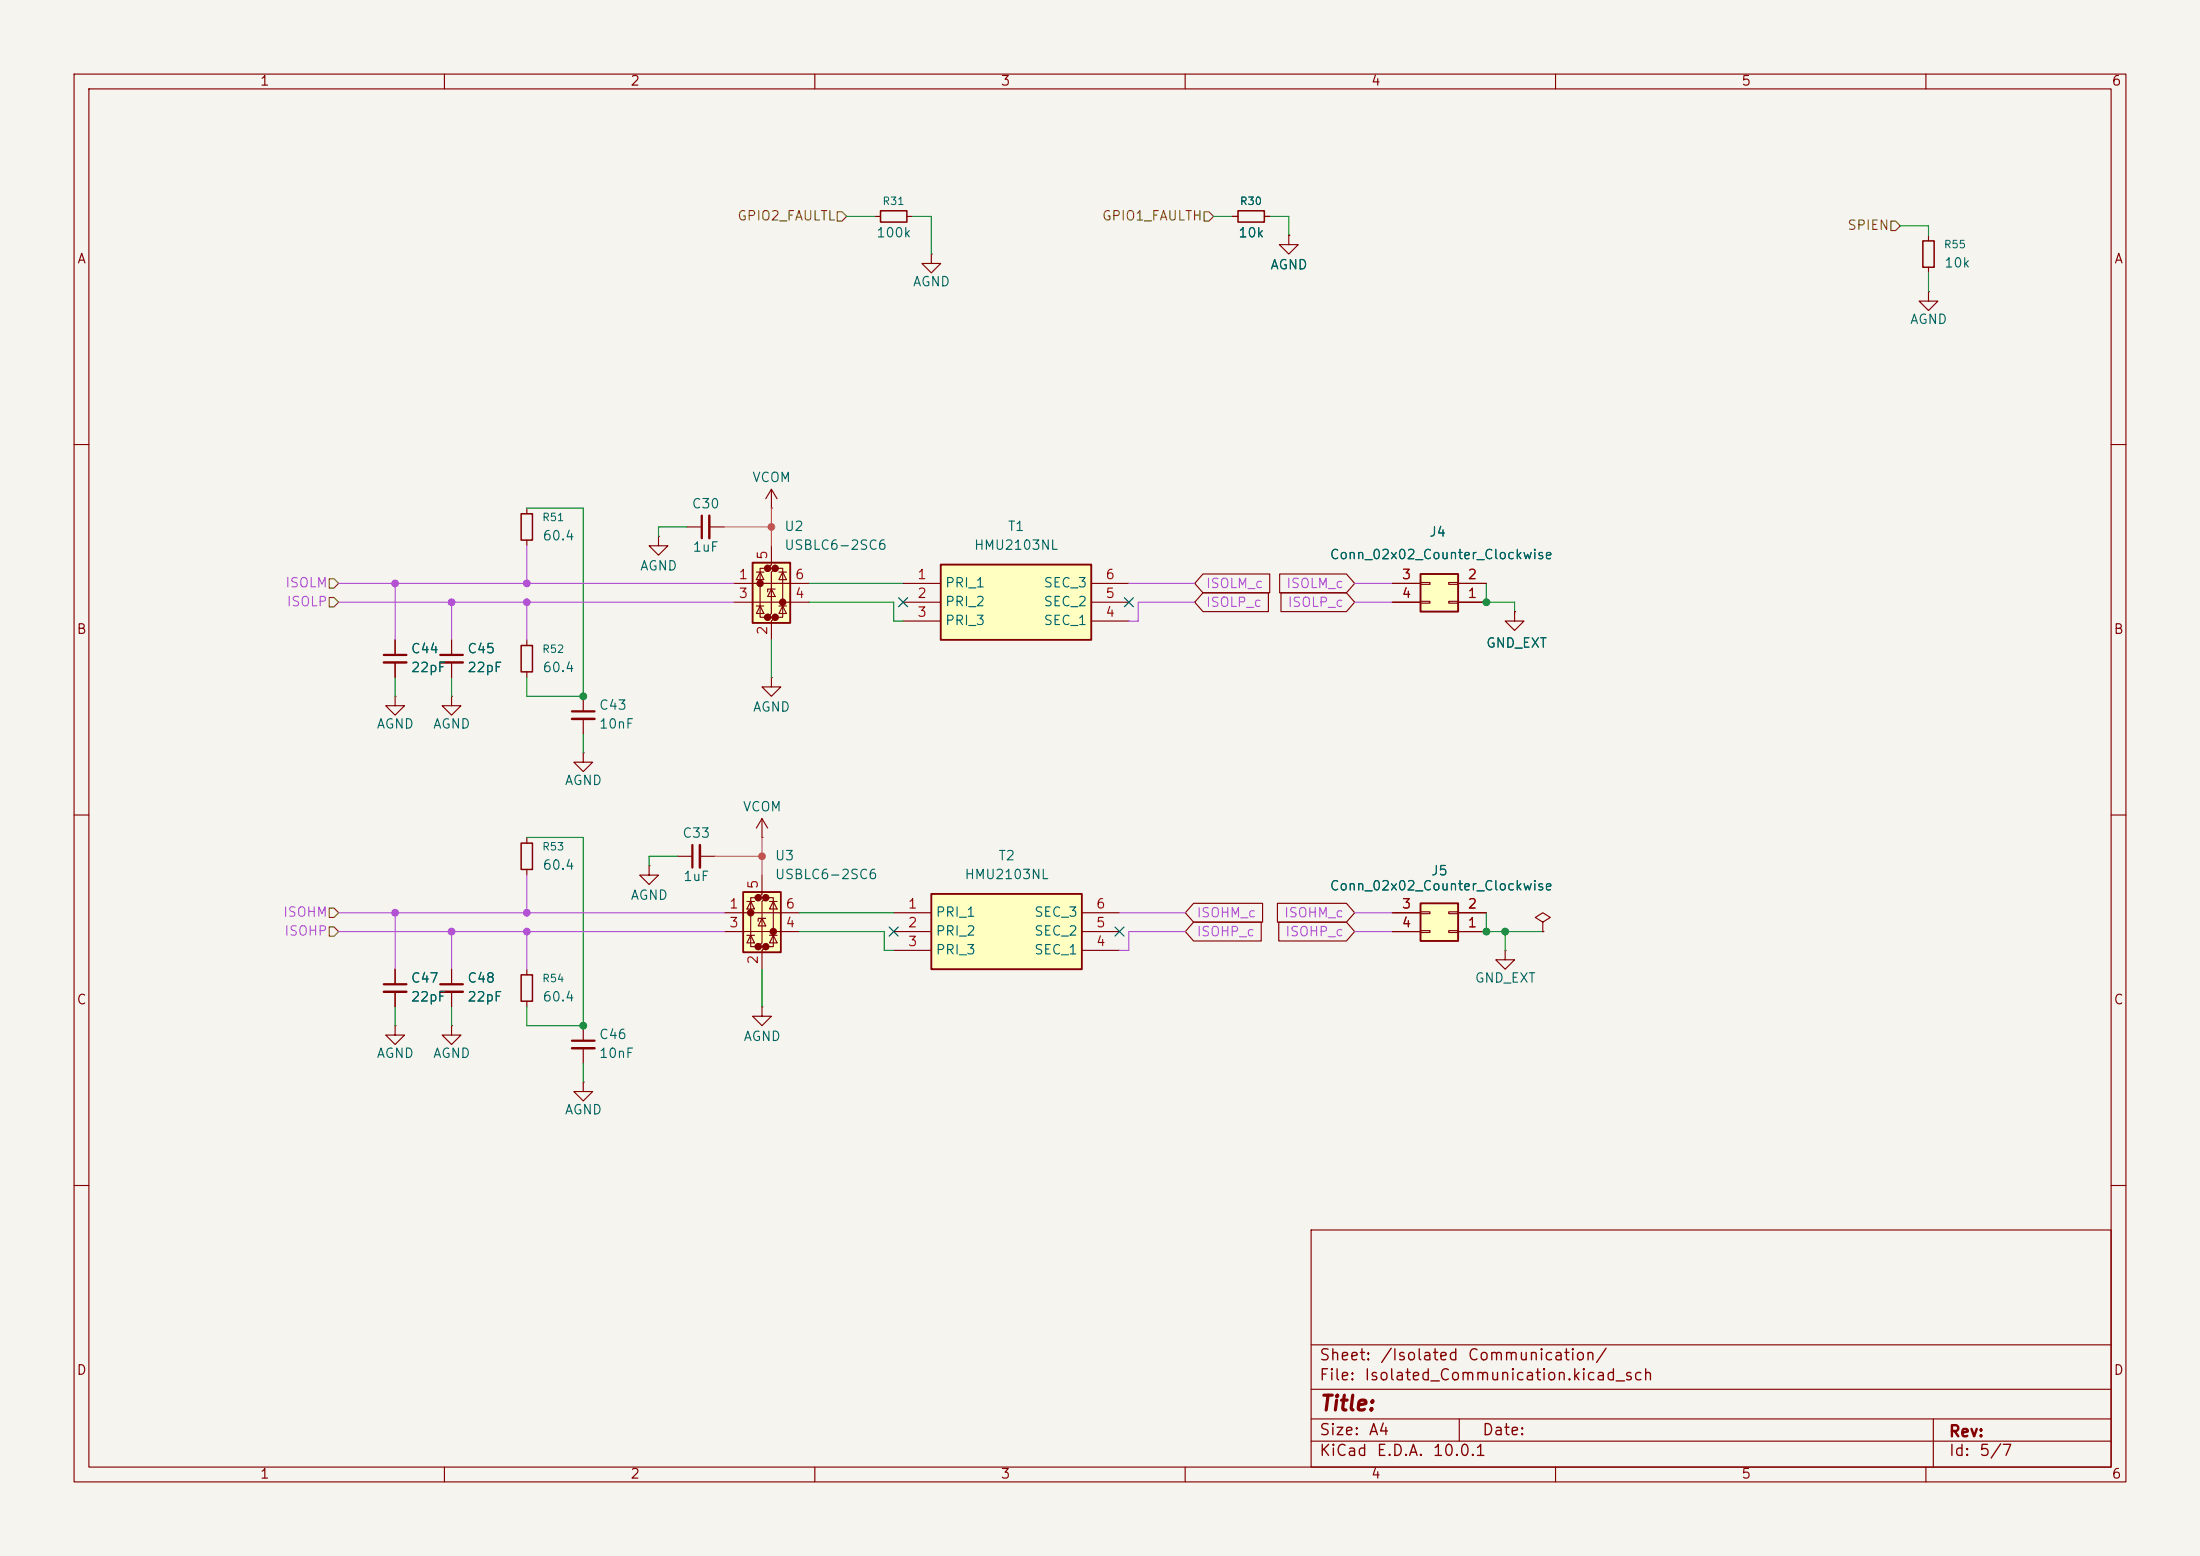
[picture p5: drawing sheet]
<svg xmlns="http://www.w3.org/2000/svg" width="297mm" height="210mm" viewBox="0 0 297 210" stroke-linecap="round" stroke-linejoin="round" font-family="sans-serif">
<path d="M0 0h297v210h-297z" fill="#f5f4ef" stroke="#f5f4ef" stroke-width=".14"/>
<g fill="none" stroke="#840000" stroke-width=".15">
<path d="M10 10h277v190h-277zM12 12h273v186h-273zM60 10v2M110 10v2M160 10v2M210 10v2M260 10v2M10 60h2M285 60h2M10 110h2M285 110h2M10 160h2"/>
<path d="M177 166h108v32h-108zM285 160h2M60 198v2M110 198v2M160 198v2M177 194.5h108M177 191.5h108M177 187.5h108M177 181.5h108M197 191.5v3M210 198v2M260 198v2"/>
<path d="M261 191.5v6.5"/>
</g>
<path d="M127 76.2h20.3v10.2h-20.3z" fill="#ffffc2"/>
<path d="M127 76.2h20.3v10.2h-20.3z" fill="none" stroke="#840000" stroke-width=".25"/>
<path d="M121.9 78.7h5.1M147.3 78.7h5.1M121.9 81.3h5.1M121.9 83.8h5.1M147.3 81.3h5.1M147.3 83.8h5.1" fill="none" stroke="#840000" stroke-width=".15"/>
<path d="M125.7 120.7h20.3v10.1h-20.3z" fill="#ffffc2"/>
<path d="M125.7 120.7h20.3v10.1h-20.3z" fill="none" stroke="#840000" stroke-width=".25"/>
<g fill="none" stroke="#840000" stroke-width=".15">
<path d="M61 86.4v2M61 89.4v2M204.5 82.6v1.2h1.2l-1.2 1.3-1.3-1.3h1.3M204.5 82.6h.1M91.4 115.6h2.1M94.5 115.6h2M120.6 123.2h5.1M120.6 125.7h5.1M120.6 128.3h5.1M146 123.2h5.1M146 125.7h5.1M146 128.3h5.1"/>
<path d="M78.7 146.1v1.2h1.3l-1.3 1.3-1.2-1.3h1.2M78.7 146.1h.1"/>
</g>
<path d="M59.4 88.4h3.1M93.5 114v3.1" fill="none" stroke="#840000" stroke-width=".3"/>
<path d="M59.4 89.4h3.1M94.5 114v3.1" fill="none" stroke="#840000" stroke-width=".33"/>
<path d="M101.6 75.9h5.1v8.2h-5.1z" fill="#ffffc2"/>
<g fill="#840000" stroke="#840000" stroke-width=".51">
<circle cx="102.6" cy="78.7" r=".25"/>
<circle cx="103.6" cy="76.7" r=".25"/>
<circle cx="103.6" cy="83.3" r=".25"/>
<circle cx="104.6" cy="76.7" r=".25"/>
<circle cx="104.6" cy="83.3" r=".25"/>
<circle cx="105.7" cy="81.3" r=".25"/>
</g>
<g fill="none" stroke="#840000" stroke-width=".15">
<path d="M99.1 78.7h10.1M102.1 77.2h1M102.6 77.2l.5 1h-1zM103.6 76.7h-1v6.6h1M104.1 73.7v2.5l-.5 .5h1l-.5 .5v5.6l-.5 .5h1l-.5 .5v2.6M104.1 79.5l.5 1h-1zM104.6 79.5h-1v.4M104.6 76.7h1.1v6.6h-1.1M105.2 77.2h1M105.7 77.2l.5 1h-1zM99.1 81.3h10.1M102.1 81.8h1"/>
<path d="M102.6 81.8l.5 1h-1zM105.2 81.8h1M105.7 81.8l.5 1h-1zM53.3 130.8v2M53.3 133.9v2M61 138.4v1.3h1.2l-1.2 1.3-1.3-1.3h1.3M61 138.4h.1"/>
</g>
<path d="M101.6 75.9h5.1v8.2h-5.1z" fill="none" stroke="#840000" stroke-width=".25"/>
<path d="M51.8 132.8h3.1" fill="none" stroke="#840000" stroke-width=".3"/>
<path d="M51.8 133.9h3.1" fill="none" stroke="#840000" stroke-width=".33"/>
<path d="M100.3 120.4h5.1v8.1h-5.1z" fill="#ffffc2"/>
<g fill="#840000" stroke="#840000" stroke-width=".51">
<circle cx="101.3" cy="123.2" r=".25"/>
<circle cx="102.4" cy="121.2" r=".25"/>
<circle cx="102.4" cy="127.8" r=".25"/>
<circle cx="103.4" cy="121.2" r=".25"/>
<circle cx="103.4" cy="127.8" r=".25"/>
<circle cx="104.4" cy="125.7" r=".25"/>
</g>
<g fill="none" stroke="#840000" stroke-width=".15">
<path d="M71.1 68.6v.7M71.1 72.9v.8M104.1 91.4v1.3h1.3l-1.3 1.3-1.2-1.3h1.2M104.1 91.4h.1M71.1 113v.8M71.1 117.3v.8M102.9 118.1v2.6l-.5 .5h1l-.5 .5v5.6l-.5 .5h1l-.5 .5v2.5M71.1 130.8v.8M71.1 135.1v.8M97.8 123.2h10.1M97.8 125.7h10.1M100.8 126.2h1.1"/>
<path d="M100.8 121.7h1.1M101.3 121.7l.6 1h-1.1zM101.3 126.2l.6 1.1h-1.1zM102.4 121.2h-1.1v6.6h1.1M102.9 124l.5 1h-1zM103.4 124h-1v.3M103.4 121.2h1v6.6h-1M103.9 126.2h1M103.9 121.7h1M104.4 121.7l.5 1h-1zM104.4 126.2l.5 1.1h-1zM208.3 124.5l1-.7-1-.6-1 .6 1 .7v1.2"/>
<path d="M208.3 125.7h.1"/>
</g>
<path d="M100.3 120.4h5.1v8.1h-5.1z" fill="none" stroke="#840000" stroke-width=".25"/>
<path d="M70.4 69.3h1.5v3.6h-1.5zM70.4 113.8h1.5v3.5h-1.5zM70.4 131.6h1.5v3.5h-1.5z" fill="none" stroke="#840000" stroke-width=".2"/>
<path d="M191.8 121.9h5v5.1h-5z" fill="#ffffc2"/>
<path d="M191.8 121.9h5v5.1h-5z" fill="none" stroke="#840000" stroke-width=".25"/>
<g fill="none" stroke="#840000" stroke-width=".15">
<path d="M118.1 29.2h.8M122.4 29.2h.8M125.7 34.3v1.3h1.3l-1.3 1.2-1.2-1.2h1.2M125.7 34.3h.1M88.9 72.4v1.3h1.3l-1.3 1.2-1.3-1.2h1.3M88.9 72.4h.1M92.7 71.1h2M95.8 71.1h2M104.1 68.6h.1M104.1 66l-.7 1.3M104.1 66l.8 1.3M104.1 66v2.6"/>
<path d="M61 94v1.3h1.2l-1.2 1.2-1.3-1.2h1.3M61 94h.1M71.1 86.4v.7M71.1 90.7v.7M78.7 94v2M78.7 97v2.1M78.7 101.6v1.3h1.3l-1.3 1.2-1.2-1.2h1.2M78.7 101.6h.1M102.9 113h.1M102.9 110.5l-.8 1.3M102.9 110.5l.7 1.3M102.9 110.5v2.5"/>
<path d="M53.3 138.4v1.3h1.3l-1.3 1.3-1.2-1.3h1.2M53.3 138.4h.1M61 130.8v2M61 133.9v2M188 125.7h3.8M188 123.2h3.8M191.8 125.6h1.2v.3h-1.2zM191.8 123.1h1.2v.2h-1.2zM195.6 125.6h1.2v.3h-1.2zM195.6 123.1h1.2v.2h-1.2zM196.8 125.7h3.9M196.8 123.2h3.9"/>
<path d="M203.2 128.3v1.2h1.3l-1.3 1.3-1.3-1.3h1.3M203.2 128.3h.1"/>
</g>
<path d="M94.7 69.6v3M77.2 96h3.1M59.4 132.8h3.1" fill="none" stroke="#840000" stroke-width=".3"/>
<path d="M95.8 69.6v3M77.2 97h3.1M59.4 133.9h3.1" fill="none" stroke="#840000" stroke-width=".33"/>
<path d="M118.9 28.4h3.5v1.6h-3.5zM70.4 87.1h1.5v3.6h-1.5z" fill="none" stroke="#840000" stroke-width=".2"/>
<path d="M191.8 77.5h5v5.1h-5z" fill="#ffffc2"/>
<path d="M191.8 77.5h5v5.1h-5z" fill="none" stroke="#840000" stroke-width=".25"/>
<g fill="none" stroke="#840000" stroke-width=".15">
<path d="M166.4 29.2h.7M170.7 29.2h.7M174 31.8v1.2h1.3l-1.3 1.3-1.3-1.3h1.3M174 31.8h.1M260.3 39.4v1.2h1.3l-1.3 1.3-1.2-1.3h1.2M260.3 39.4h.1M260.3 31.8v.7M260.3 36.1v.7M162.4 77.5h9v2.5h-9l-1.1-1.3zM172.8 77.5h9l1.1 1.2-1.1 1.3h-9zM188 78.7h3.8M191.8 78.6h1.2v.3h-1.2z"/>
<path d="M195.6 78.6h1.2v.3h-1.2zM196.8 78.7h3.9M53.3 94v1.3h1.3l-1.3 1.2-1.2-1.2h1.2M53.3 94h.1M53.3 86.4v2M53.3 89.4v2M61 86.4v2M61 89.4v2M162.4 80h8.8v2.6h-8.8l-1.1-1.3zM172.9 80h8.9l1.1 1.3-1.1 1.3h-8.9zM188 81.3h3.8M191.8 81.2h1.2v.2h-1.2z"/>
<path d="M195.6 81.2h1.2v.2h-1.2zM196.8 81.3h3.9M204.5 82.6h.1M87.6 116.8v1.3h1.3l-1.3 1.3-1.2-1.3h1.2M87.6 116.8h.1M53.3 130.8v2M53.3 133.9v2M61 130.8v2M61 133.9v2M78.7 138.4v2.1M102.9 135.9v1.3h1.2l-1.2 1.2-1.3-1.2h1.3M102.9 135.9h.1"/>
<path d="M161.1 124.5h9.2v2.5h-9.2l-1.1-1.3zM161.1 121.9h9.3v2.6h-9.3l-1.1-1.3zM172.5 121.9h9.3l1.1 1.3-1.1 1.3h-9.3zM172.6 124.5h9.2l1.1 1.2-1.1 1.3h-9.2zM188 125.7h3.8M188 123.2h3.8M196.8 125.7h3.9M196.8 123.2h3.9M208.3 125.7h.1M78.7 141.5v2"/>
</g>
<path d="M51.8 88.4h3.1M77.2 140.5h3.1" fill="none" stroke="#840000" stroke-width=".3"/>
<path d="M51.8 89.4h3.1M77.2 141.5h3.1" fill="none" stroke="#840000" stroke-width=".33"/>
<path d="M167.1 28.4h3.6v1.6h-3.6zM259.6 32.5h1.5v3.6h-1.5z" fill="none" stroke="#840000" stroke-width=".2"/>
<path d="M113 28.6h.7l.6 .6-.6 .6h-.7zM162.6 28.6h.6l.6 .6-.6 .6h-.6zM255.3 29.8h.6l.6 .7-.6 .6h-.6zM44.4 78.1h.7l.6 .6-.6 .7h-.7zM44.4 80.6h.7l.6 .7-.6 .6h-.7zM44.4 125.1h.7l.6 .6-.6 .7h-.7zM44.4 122.6h.7l.6 .6-.6 .6h-.7z" fill="none" stroke="#725600" stroke-width=".15"/>
<g fill="none" stroke="#b353d3" stroke-width=".15">
<path d="M45.7 78.7h53.4M53.3 78.7v7.7M71.1 73.7v5M152.4 78.7h8.9M182.9 78.7h5.1M45.7 81.3h53.4M61 81.3v5.1M71.1 81.3v5.1M161.3 81.3h-7.6v2.5h-1.3M182.9 81.3h5.1M71.1 118.1v5.1M45.7 123.2h52.1"/>
<path d="M45.7 125.7h52.1M53.3 123.2v7.6M61 125.7v5.1M71.1 125.7v5.1M151.1 123.2h8.9M160 125.7h-7.6v2.6h-1.3M182.9 123.2h5.1M182.9 125.7h5.1"/>
</g>
<g fill="none" stroke="#009600" stroke-width=".15">
<path d="M114.3 29.2h3.8M123.2 29.2h2.5v5.1M163.8 29.2h2.6M171.4 29.2h2.6v2.6M256.5 30.5h3.8v1.3M260.3 36.8v2.6M71.1 68.6h7.6v25.4h-7.6v-2.6M92.7 71.1h-3.8v1.3M109.2 78.7h12.7M200.7 78.7v2.6h3.8v1.3M53.3 91.4v2.6M61 91.4v2.6"/>
<path d="M78.7 99.1v2.5M104.1 86.4v5M109.2 81.3h11.4v2.5h1.3M71.1 113h7.6v25.4h-7.6v-2.5M91.4 115.6h-3.8v1.2M53.3 135.9v2.5M61 135.9v2.5M102.9 130.8v5.1M107.9 125.7h11.5v2.6h1.2M107.9 123.2h12.7M200.7 123.2v2.5h7.6M203.2 125.7v2.6"/>
<path d="M78.7 143.5v2.6"/>
</g>
<path d="M97.8 71.1h6.3M104.1 68.6v5.1M96.5 115.6h6.4M102.9 113v5.1" fill="none" stroke="#e35b5b" stroke-width=".15"/>
<path d="M121.3 80.7l1.2 1.2M122.5 80.7l-1.2 1.2M151.8 80.7l1.2 1.2M153 80.7l-1.2 1.2M120 125.1l1.3 1.2M121.3 125.1l-1.3 1.2M150.5 125.1l1.2 1.2M151.7 125.1l-1.2 1.2" fill="none" stroke="#000084" stroke-width=".15"/>
<g fill="#b353d3" stroke="#b353d3" stroke-width=".14">
<circle cx="71.1" cy="78.7" r=".46"/>
<circle cx="71.1" cy="81.3" r=".46"/>
<circle cx="61" cy="81.3" r=".46"/>
<circle cx="53.3" cy="123.2" r=".46"/>
<circle cx="61" cy="125.7" r=".46"/>
<circle cx="53.3" cy="78.7" r=".46"/>
<circle cx="71.1" cy="125.7" r=".46"/>
<circle cx="71.1" cy="123.2" r=".46"/>
</g>
<g fill="#e35b5b" stroke="#e35b5b" stroke-width=".14">
<circle cx="104.1" cy="71.1" r=".46"/>
<circle cx="102.9" cy="115.6" r=".46"/>
</g>
<g fill="#009600" stroke="#009600" stroke-width=".14">
<circle cx="78.7" cy="94" r=".46"/>
<circle cx="203.2" cy="125.7" r=".46"/>
<circle cx="200.7" cy="125.7" r=".46"/>
<circle cx="200.7" cy="81.3" r=".46"/>
<circle cx="78.7" cy="138.4" r=".46"/>
</g>
<text font-size="2" fill="#840000" x="178" y="190.9">Title:</text>
<g font-size="1.5" fill="#840000">
<text x="178" y="184">Sheet:</text>
<text x="186.2" y="184">/Isolated</text>
<text x="198" y="184">Communication/</text>
<text x="178" y="186.7">File:</text>
<text x="184.1" y="186.7">Isolated_Communication.kicad_sch</text>
<text x="178" y="196.9">KiCad</text>
<text x="178" y="194.1">Size:</text>
<text x="184.7" y="194.1">A4</text>
<text x="185.7" y="196.9">E.D.A.</text>
<text x="193.3" y="196.9">10.0.1</text>
<text x="200" y="194.1">Date:</text>
<text x="263" y="194.3">Rev:</text>
<text x="263" y="196.9">Id:</text>
<text x="267.1" y="196.9">5/7</text>
</g>
<g font-size="1.3" fill="#840000">
<text x="35" y="11.9">1</text>
<text x="85" y="11.9">2</text>
<text x="135" y="11.9">3</text>
<text x="185" y="11.9">4</text>
<text x="235" y="11.9">5</text>
<text x="285" y="11.9">6</text>
<text x="10.3" y="35.9">A</text>
<text x="285.3" y="35.9">A</text>
<text x="10.3" y="85.9">B</text>
<text x="285.3" y="85.9">B</text>
<text x="10.3" y="135.9">C</text>
<text x="285.3" y="135.9">C</text>
<text x="10.3" y="185.9">D</text>
<text x="285.3" y="185.9">D</text>
<text x="35" y="199.9">1</text>
<text x="85" y="199.9">2</text>
<text x="135" y="199.9">3</text>
<text x="185" y="199.9">4</text>
<text x="235" y="199.9">5</text>
<text x="285" y="199.9">6</text>
</g>
<g font-size="1.3" fill="#725600">
<text x="99.5" y="30.1">GPIO2_FAULTL</text>
<text x="148.7" y="30.1">GPIO1_FAULTH</text>
<text x="249.3" y="31.3">SPIEN</text>
</g>
<g font-size="1.3" fill="#006464">
<text x="118.2" y="32.4">100k</text>
<text x="167.1" y="32.4">10k</text>
<text x="123.1" y="39">AGND</text>
<text x="171.4" y="36.7">AGND</text>
<text x="262.4" y="36.4">10k</text>
<text x="257.8" y="44">AGND</text>
<text x="101.5" y="65.4">VCOM</text>
<text x="93.3" y="68.9">C30</text>
<text x="105.8" y="72">U2</text>
<text x="136" y="72">T1</text>
<text x="73.2" y="73.3">60.4</text>
<text x="86.3" y="77.3">AGND</text>
<text x="93.4" y="74.8">1uF</text>
<text x="105.8" y="74.5">USBLC6-2SC6</text>
<text x="131.4" y="74.5">HMU2103NL</text>
<text x="179.4" y="75.8">Conn_02x02_Counter_Clockwise</text>
<text x="192.9" y="72.7">J4</text>
<text x="127.5" y="79.6">PRI_1</text>
<text x="127.5" y="82.1">PRI_2</text>
<text x="140.8" y="82.1">SEC_2</text>
<text x="140.8" y="79.6">SEC_3</text>
<text x="55.4" y="88.5">C44</text>
<text x="63" y="88.5">C45</text>
<text x="127.5" y="84.7">PRI_3</text>
<text x="140.8" y="84.7">SEC_1</text>
<text x="200.5" y="87.7">GND_EXT</text>
<text x="55.4" y="91">22pF</text>
<text x="63" y="91">22pF</text>
<text x="73.2" y="91">60.4</text>
<text x="50.8" y="98.7">AGND</text>
<text x="58.4" y="98.7">AGND</text>
<text x="80.8" y="96.1">C43</text>
<text x="80.8" y="98.7">10nF</text>
<text x="101.6" y="96.4">AGND</text>
<text x="76.2" y="106.3">AGND</text>
<text x="92" y="113.4">C33</text>
<text x="100.2" y="109.8">VCOM</text>
<text x="73.2" y="117.7">60.4</text>
<text x="92.2" y="119.2">1uF</text>
<text x="104.5" y="119">USBLC6-2SC6</text>
<text x="104.5" y="116.4">U3</text>
<text x="130.1" y="119">HMU2103NL</text>
<text x="134.7" y="116.4">T2</text>
<text x="193.1" y="118.5">J5</text>
<text x="85" y="121.8">AGND</text>
<text x="126.2" y="124.1">PRI_1</text>
<text x="139.5" y="124.1">SEC_3</text>
<text x="179.4" y="120.5">Conn_02x02_Counter_Clockwise</text>
<text x="126.2" y="126.6">PRI_2</text>
<text x="126.2" y="129.1">PRI_3</text>
<text x="139.5" y="129.1">SEC_1</text>
<text x="139.5" y="126.6">SEC_2</text>
<text x="55.4" y="132.9">C47</text>
<text x="55.4" y="135.5">22pF</text>
<text x="63" y="132.9">C48</text>
<text x="63" y="135.5">22pF</text>
<text x="73.2" y="135.5">60.4</text>
<text x="199" y="132.9">GND_EXT</text>
<text x="50.8" y="143.1">AGND</text>
<text x="58.4" y="143.1">AGND</text>
<text x="80.8" y="140.6">C46</text>
<text x="80.8" y="143.1">10nF</text>
<text x="100.3" y="140.8">AGND</text>
<text x="76.2" y="150.7">AGND</text>
</g>
<g font-size="1.3" fill="#a90000">
<text x="103.9" y="75.6" transform="rotate(-90 103.9 75.6)">5</text>
<text x="99.6" y="78.5">1</text>
<text x="99.6" y="81">3</text>
<text x="107.2" y="81">4</text>
<text x="107.2" y="78.5">6</text>
<text x="123.8" y="78.5">1</text>
<text x="123.8" y="81">2</text>
<text x="123.8" y="83.6">3</text>
<text x="149.2" y="83.6">4</text>
<text x="149.2" y="81">5</text>
<text x="149.2" y="78.5">6</text>
<text x="189.2" y="78.5">3</text>
<text x="189.2" y="81">4</text>
<text x="198" y="81">1</text>
<text x="198" y="78.5">2</text>
<text x="103.9" y="85.8" transform="rotate(-90 103.9 85.8)">2</text>
<text x="98.4" y="122.9">1</text>
<text x="98.4" y="125.5">3</text>
<text x="102.6" y="120.1" transform="rotate(-90 102.6 120.1)">5</text>
<text x="106" y="125.5">4</text>
<text x="106" y="122.9">6</text>
<text x="122.5" y="122.9">1</text>
<text x="122.5" y="125.5">2</text>
<text x="147.9" y="125.5">5</text>
<text x="147.9" y="122.9">6</text>
<text x="189.2" y="122.9">3</text>
<text x="189.2" y="125.5">4</text>
<text x="198" y="125.5">1</text>
<text x="198" y="122.9">2</text>
<text x="102.6" y="130.2" transform="rotate(-90 102.6 130.2)">2</text>
<text x="122.5" y="128">3</text>
<text x="147.9" y="128">4</text>
</g>
<g font-size="1.3" fill="#b353d3">
<text x="38.4" y="79.6">ISOLM</text>
<text x="38.6" y="82.1">ISOLP</text>
<text x="162.7" y="82.2">ISOLP_c</text>
<text x="162.7" y="79.7">ISOLM_c</text>
<text x="173.6" y="79.7">ISOLM_c</text>
<text x="173.7" y="82.2">ISOLP_c</text>
<text x="38.1" y="124.1">ISOHM</text>
<text x="161.4" y="124.1">ISOHM_c</text>
<text x="173.3" y="124.1">ISOHM_c</text>
<text x="38.3" y="126.6">ISOHP</text>
<text x="161.4" y="126.7">ISOHP_c</text>
<text x="173.4" y="126.7">ISOHP_c</text>
</g>
<g font-size="1" fill="#006464">
<text x="119" y="27.9">R31</text>
<text x="167.3" y="27.9">R30</text>
<text x="262.3" y="33.8">R55</text>
<text x="73.1" y="70.6">R51</text>
<text x="73.1" y="88.4">R52</text>
<text x="73.1" y="115">R53</text>
<text x="73.1" y="132.8">R54</text>
</g>
</svg>
